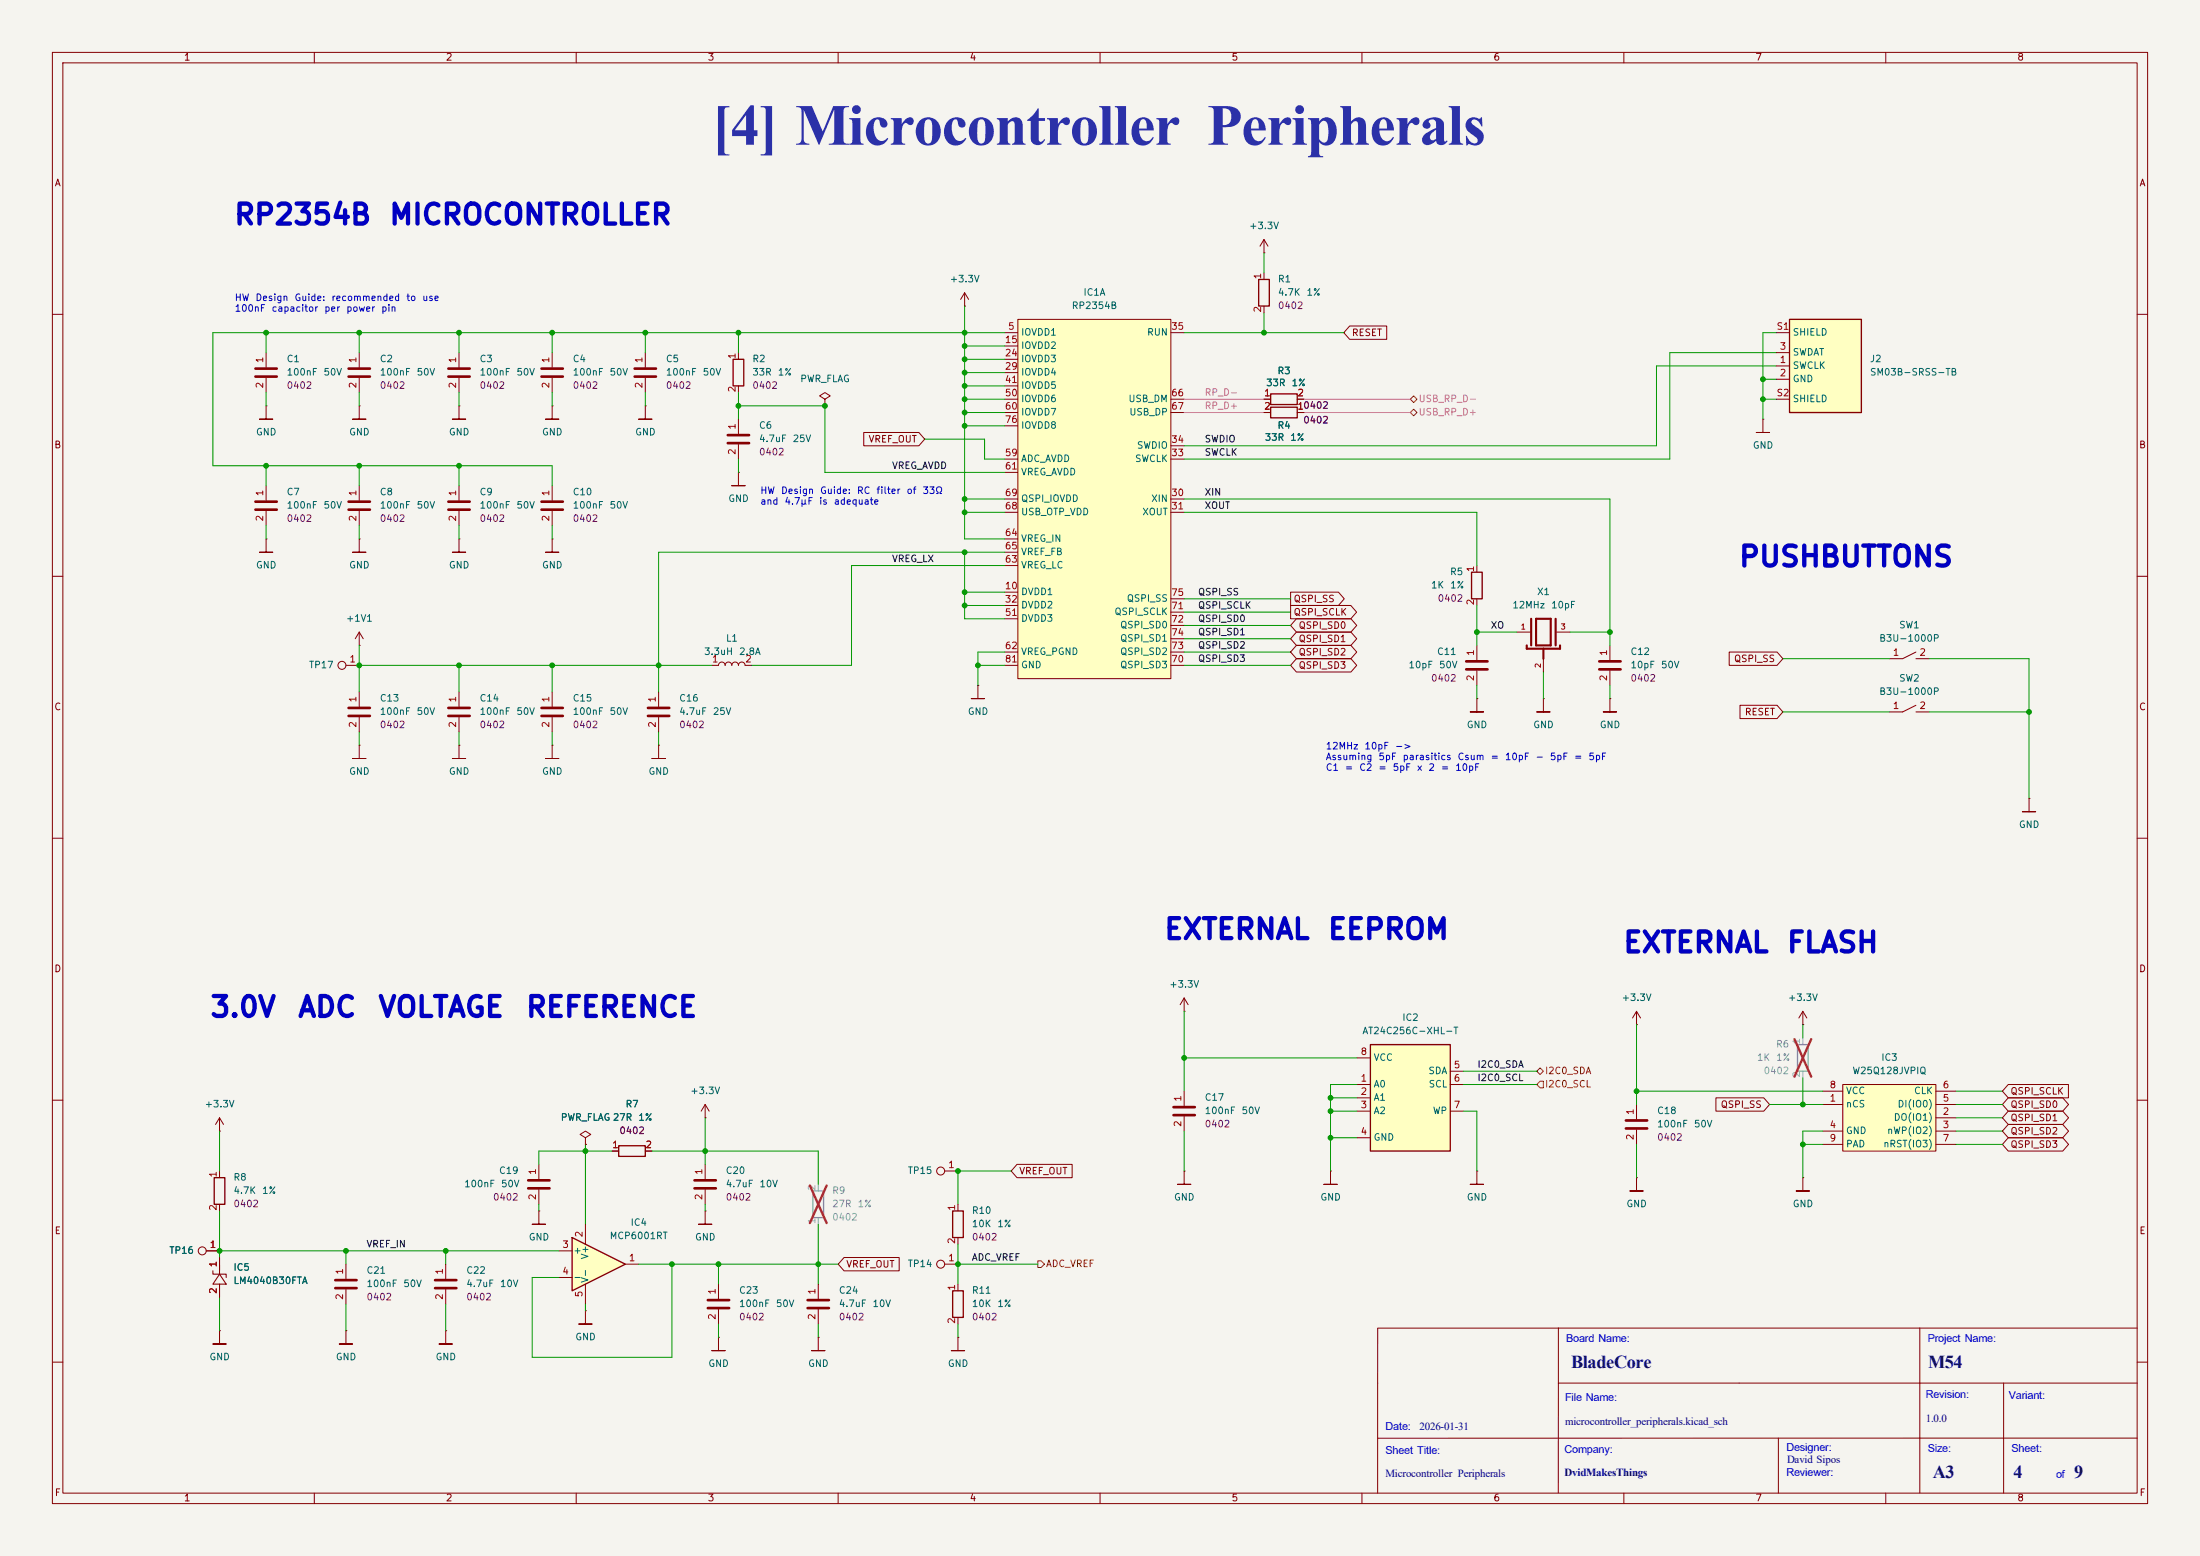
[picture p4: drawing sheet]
<svg xmlns="http://www.w3.org/2000/svg" width="420mm" height="297mm" viewBox="0 0 420 297" stroke-linecap="round" stroke-linejoin="round" font-family="sans-serif">
<path d="M0 0h420v297h-420z" fill="#f5f4ef" stroke="#f5f4ef" stroke-width=".19"/>
<g fill="none" stroke="#840000" stroke-width=".19">
<path d="M10 10h400v277h-400zM12 12h396v273h-396zM60 10v2M110 10v2M160 10v2M210 10v2M260 10v2M310 10v2M360 10v2M184.1 58.4h.1M184.1 55.9l-.7 1.3M184.1 55.9l.8 1.3"/>
<path d="M184.1 55.9v2.5M10 60h2M50.8 77.5v2.5h1.3h-2.6h1.3M50.8 77.5h.1M50.8 67.3v2.8M50.8 72.1v2.8M68.6 77.5v2.5h1.2h-2.5h1.3M68.6 77.5h.1M68.6 67.3v2.8M68.6 72.1v2.8M105.4 67.3v2.8M105.4 72.1v2.8"/>
<path d="M141 67.3v1.3M141 73.7v1.2M157.5 76.2l1-.6-1-.7-1 .7 1 .6v1.3M157.5 77.5h.1M408 60h2M50.8 92.7v2.8M50.8 97.5v2.8M87.6 92.7v2.8M87.6 97.5v2.8M105.4 92.7v2.8M105.4 97.5v2.8M141 90.2v2.5h1.2h-2.5h1.3"/>
<path d="M141 90.2h.1M141 80v2.8M141 84.8v2.8M10 110h2M50.8 102.9v2.5h1.3h-2.6h1.3M50.8 102.9h.1M68.6 102.9v2.5h1.2h-2.5h1.3M68.6 102.9h.1M87.6 102.9v2.5h1.3h-2.5h1.2M87.6 102.9h.1M105.4 102.9v2.5h1.3h-2.6h1.3M105.4 102.9h.1"/>
<path d="M408 110h2M66 127h2.6M68.6 123.2h.1M68.6 120.7l-.8 1.2M68.6 120.7l.7 1.2M68.6 120.7v2.5M135.9 127h1.3a.64 .64 0 0 1 .6-.6 .64 .64 0 0 1 .6 .6 .64 .64 0 0 1 .7-.6 .64 .64 0 0 1 .6 .6 .64 .64 0 0 1 .6-.6 .64 .64 0 0 1 .7 .6 .64 .64 0 0 1 .6-.6 .64 .64 0 0 1 .6 .6h1.3M186.7 130.8v2.6h1.3h-2.6h1.3M186.7 130.8h.1M307.3 133.4v2.5h1.3h-2.5h1.2M307.3 133.4h.1M307.3 123.2v2.8"/>
<path d="M307.3 128v2.8M365.8 134.6l-2.6 1.3h-2.5M365.8 135.9h2.5M10 160h2M408 160h2M10 210h2M408 210h2M39.4 238.8h2.5M102.9 231.1v2.6h1.2h-2.5h1.3M102.9 231.1h.1M102.9 222.2v2.8M102.9 227.1v2.8"/>
<path d="M134.6 222.2v2.8M134.6 227.1v2.8M41.9 241.3v1.9M41.9 254v2.5h1.3h-2.6h1.3M41.9 254h.1M41.9 240v2.6M41.9 245.1v2.5M111.8 250.2v2.5h1.2h-2.5h1.3M111.8 250.2h.1M182.9 245.1v1.3M182.9 251.5v1.2M263 253.5v31.5"/>
<path d="M297.5 253.5v31.5M366.5 253.5v31.5M408 253.5h-144.9M10 260h2M297.5 264h110.5M339.5 274.5v10.5M382.5 264v21M408 260h2M408 274.5h-144.9M60 285v2M110 285v2M160 285v2"/>
<path d="M210 285v2M260 285v2M310 285v2M360 285v2"/>
<circle cx="65.3" cy="127" r=".76"/>
<circle cx="38.6" cy="238.8" r=".76"/>
</g>
<g fill="none" stroke="#840000" stroke-width=".51">
<path d="M48.8 70.4h4M48.8 71.9h4M66.5 70.4h4.1M66.5 71.9h4.1M103.4 70.4h4M103.4 71.9h4M48.8 95.8h4M48.8 97.3h4M85.6 95.8h4.1M85.6 97.3h4.1M103.4 95.8h4M103.4 97.3h4"/>
<path d="M138.9 83.1h4.1M138.9 84.6h4.1M305.3 126.2h4.1M305.3 127.8h4.1M100.8 225.3h4.1M100.8 226.8h4.1M132.6 225.3h4.1M132.6 226.8h4.1"/>
</g>
<path d="M140 68.6h2v5.1h-2zM181.9 246.4h2v5.1h-2z" fill="none" stroke="#840000" stroke-width=".25"/>
<path d="M40.6 242.6v.6h2.6v.6M41.9 243.2l1.3 1.9h-2.6z" fill="none" stroke="#840000" stroke-width=".2"/>
<path d="M109.2 236.2l10.2 5.1-10.2 5.1z" fill="#ffffc2"/>
<path d="M118.1 218.7h5.1v2h-5.1zM40.9 224.8h2v5.1h-2zM109.2 236.2l10.2 5.1-10.2 5.1zM181.9 231.1h2v5.1h-2z" fill="none" stroke="#840000" stroke-width=".25"/>
<g fill="none" stroke="#840000" stroke-width=".19">
<path d="M87.6 77.5v2.5h1.3h-2.5h1.2M87.6 77.5h.1M87.6 67.3v2.8M87.6 72.1v2.8M105.4 77.5v2.5h1.3h-2.6h1.3M105.4 77.5h.1M123.2 77.5v2.5h1.3h-2.6h1.3M123.2 77.5h.1M123.2 67.3v2.8M123.2 72.1v2.8M68.6 92.7v2.8M68.6 97.5v2.8"/>
<path d="M336.5 80v2.6h1.3h-2.5h1.2M336.5 80h.1M68.6 132.1v2.8M68.6 136.9v2.8M87.6 132.1v2.8M87.6 136.9v2.8M105.4 132.1v2.8M105.4 136.9v2.8M125.7 132.1v2.8M125.7 136.9v2.8M365.8 124.5l-2.6 1.2h-2.5M365.8 125.7h2.5"/>
<path d="M68.6 142.2v2.6h1.2h-2.5h1.3M68.6 142.2h.1M87.6 142.2v2.6h1.3h-2.5h1.2M87.6 142.2h.1M105.4 142.2v2.6h1.3h-2.6h1.3M105.4 142.2h.1M125.7 142.2v2.6h1.3h-2.5h1.2M125.7 142.2h.1M312.4 195.6h.1M312.4 193l-.7 1.3M312.4 193l.8 1.3M312.4 193v2.6"/>
<path d="M41.9 215.9h.1M41.9 213.4l-.8 1.2M41.9 213.4l.8 1.2M41.9 213.4v2.5M111.8 217.2l1-.7-1-.6-1.1 .6 1.1 .7v1.2M111.8 218.4h.1M116.8 219.7h1.3M123.2 219.7h1.3M134.6 213.4h.1M134.6 210.8l-.7 1.3M134.6 210.8l.8 1.3M134.6 210.8v2.6"/>
<path d="M312.4 210.8v2.8M312.4 215.6v2.8M41.9 223.5v1.3M41.9 229.9v1.2M106.7 238.8h2.5M111.8 233.7v3.8M134.6 231.1v2.6h1.3h-2.6h1.3M134.6 231.1h.1M180.3 223.5h2.6M182.9 229.9v1.2M182.9 236.2v1.3M281.9 223.5v2.6h1.3h-2.5h1.2"/>
<path d="M281.9 223.5h.1M312.4 224.8v2.5h1.3h-2.6h1.3M312.4 224.8h.1M66 254v2.5h1.3h-2.5h1.2M66 254h.1M66 241.3v2.8M66 246.1v2.8M85.1 254v2.5h1.3h-2.6h1.3M85.1 254h.1M85.1 241.3v2.8M85.1 246.1v2.8M106.7 243.8h2.5"/>
<path d="M111.8 245.1v3.8M119.4 241.3h2.5M137.2 255.3v2.5h1.2h-2.5h1.3M137.2 255.3h.1M137.2 245.1v2.8M137.2 249.9v2.8M156.2 255.3v2.5h1.3h-2.6h1.3M156.2 255.3h.1M156.2 245.1v2.8M156.2 249.9v2.8M180.3 241.3h2.6M182.9 255.3v2.5h1.2h-2.5h1.3"/>
<path d="M182.9 255.3h.1"/>
<circle cx="179.6" cy="223.5" r=".76"/>
<circle cx="179.6" cy="241.3" r=".76"/>
</g>
<g fill="none" stroke="#840000" stroke-width=".51">
<path d="M85.6 70.4h4.1M85.6 71.9h4.1M121.2 70.4h4M121.2 71.9h4M66.5 95.8h4.1M66.5 97.3h4.1M66.5 135.1h4.1M66.5 136.7h4.1M85.6 135.1h4.1M85.6 136.7h4.1M103.4 135.1h4M103.4 136.7h4"/>
<path d="M123.7 135.1h4.1M123.7 136.7h4.1M310.4 213.9h4.1M310.4 215.4h4.1M64 244.3h4.1M64 245.9h4.1M83.1 244.3h4M83.1 245.9h4M135.1 248.2h4.1M135.1 249.7h4.1M154.2 248.2h4M154.2 249.7h4"/>
</g>
<path d="M155.2 227.3h2v5.1h-2z" fill="none" stroke="#9c9b98" stroke-width=".25"/>
<path d="M156.2 226.1v1.2M156.2 232.4v1.3" fill="none" stroke="#9c9b98" stroke-width=".19"/>
<path d="M154.6 226.3l3.2 7.2M157.8 226.3l-3.2 7.2" fill="none" stroke="#e12e31" stroke-width=".46"/>
<path d="M261.6 199.4h15.3v20.3h-15.3z" fill="#ffffc2"/>
<path d="M261.6 199.4h15.3v20.3h-15.3z" fill="none" stroke="#840000" stroke-width=".25"/>
<g fill="none" stroke="#840000" stroke-width=".19">
<path d="M226.1 193h.1M226.1 190.5l-.8 1.3M226.1 190.5l.7 1.3M226.1 190.5v2.5M226.1 208.3v2.8M226.1 213.1v2.8M259.1 207h2.5M259.1 209.6h2.5M259.1 212.1h2.5M259.1 217.2h2.5M259.1 201.9h2.5M276.9 207h2.5"/>
<path d="M276.9 212.1h2.5M276.9 204.5h2.5M226.1 223.5v2.6h1.2h-2.5h1.3M226.1 223.5h.1M254 223.5v2.6h1.3h-2.6h1.3M254 223.5h.1"/>
</g>
<path d="M224 211.3h4.1M224 212.9h4.1" fill="none" stroke="#840000" stroke-width=".51"/>
<path d="M341.6 61h13.7v17.7h-13.7z" fill="#ffffc2"/>
<path d="M341.6 61h13.7v17.7h-13.7z" fill="none" stroke="#840000" stroke-width=".25"/>
<path d="M339.1 69.9h2.5M339.1 72.4h2.5M339.1 67.3h2.5M339.1 63.5h2.5M339.1 76.2h2.5" fill="none" stroke="#840000" stroke-width=".19"/>
<path d="M194.3 61h29.2v68.5h-29.2z" fill="#ffffc3"/>
<g fill="none" stroke="#840000" stroke-width=".19">
<path d="M241.3 48.3h.1M241.3 45.7v2.6M241.3 52.1v1.2M241.3 58.4v1.3M241.3 45.7l-.8 1.3M241.3 45.7l.8 1.3M191.8 63.5h2.5M191.8 66h2.5M191.8 68.6h2.5M191.8 71.1h2.5M191.8 73.7h2.5M191.8 76.2h2.5"/>
<path d="M191.8 78.7h2.5M194.3 61h29.2v68.5h-29.2zM223.5 63.5h2.6M223.5 76.2h2.6M223.5 78.7h2.6M241.3 76.2h1.3M241.3 78.7h1.3M247.6 76.2h1.3M247.6 78.7h1.3M191.8 95.3h2.5M191.8 97.8h2.5M191.8 87.6h2.5"/>
<path d="M191.8 90.2h2.5M191.8 81.3h2.5M223.5 95.3h2.6M223.5 97.8h2.6M223.5 87.6h2.6M223.5 85.1h2.6M191.8 113h2.5M191.8 115.6h2.5M191.8 118.1h2.5M191.8 108h2.5M191.8 102.9h2.5M191.8 105.4h2.5"/>
<path d="M223.5 116.8h2.6M223.5 119.4h2.6M223.5 114.3h2.6M281.9 108v1.2M281.9 114.3v1.3M191.8 124.5h2.5M191.8 127h2.5M223.5 124.5h2.6M223.5 127h2.6M223.5 121.9h2.6M281.9 133.4v2.5h1.3h-2.5h1.2M281.9 133.4h.1"/>
<path d="M281.9 123.2v2.8M281.9 128v2.8M289.6 120.7h2.5M294.6 133.4v2.5h1.3h-2.5h1.2M294.6 133.4h.1M294.6 125.7v2.6M297.2 120.7h2.5M387.3 152.4v2.5h1.3h-2.5h1.2M387.3 152.4h.1"/>
</g>
<path d="M240.3 53.3h2v5.1h-2zM242.6 77.7h5v2.1h-5zM242.6 75.2h5v2h-5zM280.9 109.2h2.1v5.1h-2.1z" fill="none" stroke="#840000" stroke-width=".25"/>
<path d="M279.9 126.2h4.1M279.9 127.8h4.1" fill="none" stroke="#840000" stroke-width=".51"/>
<path d="M292.3 118.1v5.1M293.2 118.1h2.8v5.1h-2.8zM297 118.1v5.1M291.5 123.2v.6h6.3v-.6M294.6 123.8v1.9" fill="none" stroke="#840000" stroke-width=".41"/>
<path d="M343.2 199.4h2v5.1h-2z" fill="none" stroke="#9c9b98" stroke-width=".25"/>
<path d="M344.2 198.1v1.3M344.2 204.5v1.2" fill="none" stroke="#9c9b98" stroke-width=".19"/>
<path d="M342.6 198.3l3.2 7.2M345.8 198.3l-3.2 7.2" fill="none" stroke="#e12e31" stroke-width=".46"/>
<path d="M351.8 207h17.8v12.7h-17.8z" fill="#ffffc3"/>
<g fill="none" stroke="#840000" stroke-width=".19">
<path d="M241.3 78.7h1.3M241.3 76.2h1.3M247.6 78.7h1.3M247.6 76.2h1.3M257.7 62.2h7v2.6h-7l-1.2-1.3zM164.9 82.5h10.5l1.1 1.3-1.1 1.3h-10.5zM246.4 115.6h11.5l1.1 1.2-1.1 1.3h-11.5zM246.4 113h9.1l1.1 1.3-1.1 1.3h-9.1zM247.5 118.1h10.4l1.1 1.3-1.1 1.3h-10.4l-1.1-1.3zM247.5 125.7h10.4l1.1 1.3-1.1 1.3h-10.4l-1.1-1.3zM247.5 123.2h10.4l1.1 1.3-1.1 1.2h-10.4l-1.1-1.2zM247.5 120.6h10.4l1.1 1.3-1.1 1.3h-10.4l-1.1-1.3z"/>
<path d="M330.1 124.5h9.1l1.2 1.2-1.2 1.3h-9.1zM332.2 134.6h7l1.2 1.3-1.2 1.3h-7zM344.2 195.6h.1M344.2 193l-.8 1.3M344.2 193l.7 1.3M344.2 193v2.6M111.8 218.4h.1M116.8 219.7h1.3M123.2 219.7h1.3M327.6 209.5h9.1l1.1 1.3-1.1 1.3h-9.1zM348 210.8h3.8M348 215.9h3.8"/>
<path d="M348 208.3h3.8M348 218.4h3.8M351.8 207h17.8v12.7h-17.8zM369.6 210.8h3.8M369.6 213.4h3.8M369.6 215.9h3.8M369.6 208.3h3.8M369.6 218.4h3.8M383.4 209.5h10.4l1.1 1.3-1.1 1.3h-10.4l-1.1-1.3zM383.4 212.1h10.4l1.1 1.3-1.1 1.2h-10.4l-1.1-1.2zM383.4 207h11.5v2.6h-11.5l-1.1-1.3zM383.4 217.2h10.4l1.1 1.2-1.1 1.3h-10.4l-1.1-1.3z"/>
<path d="M383.4 214.6h10.4l1.1 1.3-1.1 1.3h-10.4l-1.1-1.3zM39.4 238.8h2.5M194.2 222.2h10.5v2.6h-10.5l-1.2-1.3zM344.2 224.8v2.5h1.2h-2.5h1.3M344.2 224.8h.1M41.9 240v2.6M41.9 245.1v2.5M161.1 240h10.6v2.6h-10.6l-1.1-1.3z"/>
</g>
<path d="M269.2 76.2l.7-.6 .6 .6-.6 .6zM269.2 78.7l.7-.6 .6 .6-.6 .7zM293.4 204.5l.6-.7 .6 .7-.6 .6zM294 206.4h.6v1.2h-.6l-.6-.6zM198.1 240.7h.7l.6 .6-.6 .6h-.7z" fill="none" stroke="#725600" stroke-width=".19"/>
<g fill="none" stroke="#009600" stroke-width=".19">
<path d="M184.1 58.4v44.5h7.7M241.3 48.3v3.8M241.3 59.7v3.8M50.8 63.5v3.8M50.8 74.9v2.6M68.6 63.5v3.8M68.6 74.9v2.6M87.6 63.5v3.8M87.6 74.9v2.6M105.4 63.5v3.8M105.4 74.9v2.6M123.2 63.5v3.8"/>
<path d="M123.2 74.9v2.6M141 77.5h16.5v12.7h34.3M141 63.5v3.8M141 74.9v5.1M184.1 66h7.7M184.1 76.2h7.7M184.1 78.7h7.7M184.1 68.6h7.7M184.1 71.1h7.7M184.1 73.7h7.7M191.8 63.5h-151.2v25.4h64.8v3.8M226.1 63.5h30.4"/>
<path d="M336.5 76.2h2.6M336.5 72.4h2.6M339.1 63.5h-2.6v16.5M339.1 69.9h-22.9v15.2h-90.1M339.1 67.3h-20.3v20.3h-92.7M50.8 88.9v3.8M68.6 88.9v3.8M87.6 88.9v3.8M141 87.6v2.6M176.5 83.8h11.5v3.8h3.8M184.1 97.8h7.7M184.1 95.3h7.7"/>
<path d="M184.1 81.3h7.7M226.1 97.8h55.8v10.2M226.1 95.3h81.2v27.9M50.8 100.3v2.6M68.6 100.3v2.6M87.6 100.3v2.6M105.4 100.3v2.6M184.1 105.4v12.7h7.7M184.1 115.6h7.7M184.1 113h7.7M191.8 105.4h-66.1v26.7M191.8 108h-29.2v19h-19.1"/>
<path d="M226.1 119.4h20.3M226.1 116.8h20.3M226.1 114.3h20.3M281.9 115.6v7.6M68.6 123.2v8.9M68.6 139.7v2.5M68.6 127h67.3M87.6 127v5.1M87.6 139.7v2.5M105.4 127v5.1M105.4 139.7v2.5M125.7 139.7v2.5"/>
<path d="M186.7 127h5.1M191.8 124.5h-5.1v6.3M226.1 127h20.3M226.1 124.5h20.3M226.1 121.9h20.3M281.9 130.8v2.6M281.9 120.7h7.7M294.6 128.3v5.1M299.7 120.7h7.6M307.3 130.8v2.6M340.4 125.7h20.3M340.4 135.9h20.3"/>
<path d="M368.3 125.7h19v26.7M368.3 135.9h19M226.1 193v15.3M312.4 195.6v15.2M344.2 195.6v2.5M41.9 215.9v7.6M111.8 218.4v15.3M116.8 219.7h-13.9v2.5M124.5 219.7h31.7v6.4M134.6 213.4v8.8M226.1 215.9v7.6M226.1 201.9h33"/>
<path d="M254 212.1h5.1M254 209.6h5.1M254 217.2h5.1M259.1 207h-5.1v16.5M279.4 212.1h2.5v11.4M279.4 207h14M279.4 204.5h14M312.4 218.4v6.4M312.4 208.3h35.6M337.8 210.8h10.2M344.2 205.7v5.1M344.2 218.4h3.8"/>
<path d="M348 215.9h-3.8v8.9M373.4 208.3h8.9M373.4 210.8h8.9M373.4 215.9h8.9M373.4 213.4h8.9M373.4 218.4h8.9M41.9 238.8h64.8M41.9 231.1v8.9M66 238.8v2.5M85.1 238.8v2.5M102.9 229.9v1.2M134.6 229.9v1.2"/>
<path d="M156.2 233.7v11.4M182.9 237.5v7.6M193 223.5h-10.1v6.4M41.9 247.6v6.4M66 248.9v5.1M85.1 248.9v5.1M111.8 248.9v1.3M121.9 241.3h38.1M128.3 241.3v17.8h-26.7v-15.3h5.1M137.2 241.3v3.8M137.2 252.7v2.6M156.2 252.7v2.6"/>
<path d="M182.9 241.3h15.2M182.9 252.7v2.6"/>
</g>
<path d="M226.1 78.7h15.2M226.1 76.2h15.2M248.9 78.7h20.3M248.9 76.2h20.3" fill="none" stroke="#c541cd" stroke-width=".19"/>
<g fill="#009600" stroke="#009600" stroke-width=".19">
<circle cx="184.1" cy="105.4" r=".46"/>
<circle cx="156.2" cy="241.3" r=".46"/>
<circle cx="137.2" cy="241.3" r=".46"/>
<circle cx="182.9" cy="223.5" r=".46"/>
<circle cx="182.9" cy="241.3" r=".46"/>
<circle cx="50.8" cy="63.5" r=".46"/>
<circle cx="87.6" cy="63.5" r=".46"/>
<circle cx="123.2" cy="63.5" r=".46"/>
<circle cx="105.4" cy="63.5" r=".46"/>
<circle cx="87.6" cy="88.9" r=".46"/>
<circle cx="68.6" cy="63.5" r=".46"/>
<circle cx="68.6" cy="88.9" r=".46"/>
<circle cx="50.8" cy="88.9" r=".46"/>
<circle cx="87.6" cy="127" r=".46"/>
<circle cx="68.6" cy="127" r=".46"/>
<circle cx="125.7" cy="127" r=".46"/>
<circle cx="105.4" cy="127" r=".46"/>
<circle cx="157.5" cy="77.5" r=".46"/>
<circle cx="141" cy="77.5" r=".46"/>
<circle cx="184.1" cy="68.6" r=".46"/>
<circle cx="184.1" cy="66" r=".46"/>
<circle cx="184.1" cy="95.3" r=".46"/>
<circle cx="184.1" cy="97.8" r=".46"/>
<circle cx="184.1" cy="81.3" r=".46"/>
<circle cx="184.1" cy="113" r=".46"/>
<circle cx="184.1" cy="78.7" r=".46"/>
<circle cx="184.1" cy="71.1" r=".46"/>
<circle cx="184.1" cy="76.2" r=".46"/>
<circle cx="184.1" cy="73.7" r=".46"/>
<circle cx="141" cy="63.5" r=".46"/>
<circle cx="184.1" cy="63.5" r=".46"/>
<circle cx="85.1" cy="238.8" r=".46"/>
<circle cx="66" cy="238.8" r=".46"/>
<circle cx="111.8" cy="219.7" r=".46"/>
<circle cx="41.9" cy="238.8" r=".46"/>
<circle cx="128.3" cy="241.3" r=".46"/>
<circle cx="134.6" cy="219.7" r=".46"/>
<circle cx="281.9" cy="120.7" r=".46"/>
<circle cx="336.5" cy="72.4" r=".46"/>
<circle cx="336.5" cy="76.2" r=".46"/>
<circle cx="186.7" cy="127" r=".46"/>
<circle cx="184.1" cy="115.6" r=".46"/>
<circle cx="226.1" cy="201.9" r=".46"/>
<circle cx="254" cy="217.2" r=".46"/>
<circle cx="254" cy="212.1" r=".46"/>
<circle cx="254" cy="209.6" r=".46"/>
<circle cx="312.4" cy="208.3" r=".46"/>
<circle cx="387.3" cy="135.9" r=".46"/>
<circle cx="307.3" cy="120.7" r=".46"/>
<circle cx="344.2" cy="218.4" r=".46"/>
<circle cx="344.2" cy="210.8" r=".46"/>
<circle cx="241.3" cy="63.5" r=".46"/>
</g>
<text font-size="11.1" fill="#2b31a8" x="135.9" y="27.6">[4] Microcontroller Peripherals</text>
<g font-size="3.8" fill="#0000c2">
<text x="44.4" y="43.8">RP2354B</text>
<text x="74.1" y="43.8">MICROCONTROLLER</text>
<text x="331.7" y="109.1">PUSHBUTTONS</text>
<text x="222" y="180.2">EXTERNAL</text>
<text x="253.2" y="180.2">EEPROM</text>
<text x="309.6" y="182.8">EXTERNAL</text>
<text x="340.9" y="182.8">FLASH</text>
<text x="39.9" y="195.1">3.0V</text>
<text x="56.6" y="195.1">ADC</text>
<text x="72" y="195.1">VOLTAGE</text>
<text x="100.1" y="195.1">REFERENCE</text>
</g>
<g font-size="3.5" fill="#00007f">
<text x="299.9" y="261.1">BladeCore</text>
<text x="368.1" y="261.1">M54</text>
<text x="369" y="282.1">A3</text>
<text x="384.4" y="282.1">4</text>
<text x="396" y="282.1">9</text>
</g>
<g font-size="2.1" fill="#00f">
<text x="299" y="256.2">Board Name:</text>
<text x="368" y="256.2">Project Name:</text>
<text x="298.8" y="267.4">File Name:</text>
<text x="367.6" y="266.9">Revision:</text>
<text x="383.5" y="267">Variant:</text>
<text x="264.5" y="272.9">Date:</text>
<text x="264.5" y="277.5">Sheet Title:</text>
<text x="298.7" y="277.3">Company:</text>
<text x="341.1" y="281.7">Reviewer:</text>
<text x="341.1" y="277">Designer:</text>
<text x="368" y="277.2">Size:</text>
<text x="384" y="277.2">Sheet:</text>
<text x="392.5" y="282.2">of</text>
</g>
<g font-size="2.1" fill="#00007f">
<text x="271" y="272.9">2026-01-31</text>
<text x="298.8" y="271.9">microcontroller_peripherals.kicad_sch</text>
<text x="367.6" y="271.4">1.0.0</text>
<text x="264.5" y="282">Microcontroller Peripherals</text>
<text x="298.7" y="281.8">DvidMakesThings</text>
<text x="341.2" y="279.2">David Sipos</text>
</g>
<g font-size="1.3" fill="#840000">
<text x="35" y="11.9">1</text>
<text x="85" y="11.9">2</text>
<text x="135" y="11.9">3</text>
<text x="185" y="11.9">4</text>
<text x="235" y="11.9">5</text>
<text x="285" y="11.9">6</text>
<text x="335" y="11.9">7</text>
<text x="385" y="11.9">8</text>
<text x="10.3" y="35.9">A</text>
<text x="408.3" y="35.9">A</text>
<text x="258" y="64.5">RESET</text>
<text x="10.3" y="85.9">B</text>
<text x="165.7" y="84.8">VREF_OUT</text>
<text x="408.2" y="85.9">B</text>
<text x="246.9" y="117.8">QSPI_SCLK</text>
<text x="246.9" y="115.3">QSPI_SS</text>
<text x="247.8" y="125.4">QSPI_SD2</text>
<text x="247.8" y="122.9">QSPI_SD1</text>
<text x="247.8" y="120.3">QSPI_SD0</text>
<text x="247.8" y="128">QSPI_SD3</text>
<text x="330.9" y="126.7">QSPI_SS</text>
<text x="10.3" y="135.9">C</text>
<text x="333" y="136.8">RESET</text>
<text x="408.2" y="135.9">C</text>
<text x="10.3" y="185.9">D</text>
<text x="408.2" y="185.9">D</text>
<text x="383.7" y="209.2">QSPI_SCLK</text>
<text x="328.4" y="211.8">QSPI_SS</text>
<text x="383.7" y="211.8">QSPI_SD0</text>
<text x="383.7" y="214.3">QSPI_SD1</text>
<text x="383.7" y="219.4">QSPI_SD3</text>
<text x="383.7" y="216.9">QSPI_SD2</text>
<text x="194.5" y="224.5">VREF_OUT</text>
<text x="10.3" y="235.9">E</text>
<text x="408.3" y="235.9">E</text>
<text x="161.4" y="242.3">VREF_OUT</text>
<text x="10.3" y="285.9">F</text>
<text x="35" y="286.9">1</text>
<text x="85" y="286.9">2</text>
<text x="135" y="286.9">3</text>
<text x="185" y="286.9">4</text>
<text x="235" y="286.9">5</text>
<text x="285" y="286.9">6</text>
<text x="335" y="286.9">7</text>
<text x="385" y="286.9">8</text>
<text x="408.3" y="285.9">F</text>
</g>
<g font-size="1.3" fill="#006464">
<text x="238.4" y="44">+3.3V</text>
<text x="181.2" y="54.2">+3.3V</text>
<text x="204.5" y="59.3">RP2354B</text>
<text x="206.7" y="56.7">IC1A</text>
<text x="243.8" y="54.2">R1</text>
<text x="243.8" y="56.7">4.7K</text>
<text x="249.3" y="56.7">1%</text>
<text x="194.8" y="64.4">IOVDD1</text>
<text x="218.9" y="64.4">RUN</text>
<text x="342.1" y="64.4">SHIELD</text>
<text x="54.6" y="69.4">C1</text>
<text x="54.6" y="72">100nF</text>
<text x="61.7" y="72">50V</text>
<text x="72.4" y="69.4">C2</text>
<text x="72.4" y="72">100nF</text>
<text x="79.4" y="72">50V</text>
<text x="91.4" y="69.4">C3</text>
<text x="91.4" y="72">100nF</text>
<text x="98.5" y="72">50V</text>
<text x="109.2" y="69.4">C4</text>
<text x="109.2" y="72">100nF</text>
<text x="116.3" y="72">50V</text>
<text x="127" y="69.4">C5</text>
<text x="127" y="72">100nF</text>
<text x="134" y="72">50V</text>
<text x="143.5" y="69.4">R2</text>
<text x="143.5" y="72">33R</text>
<text x="148.4" y="72">1%</text>
<text x="194.8" y="66.9">IOVDD2</text>
<text x="194.8" y="69.4">IOVDD3</text>
<text x="194.8" y="72">IOVDD4</text>
<text x="243.8" y="71.7">R3</text>
<text x="342.1" y="70.7">SWCLK</text>
<text x="342.1" y="68.2">SWDAT</text>
<text x="356.9" y="69.4">J2</text>
<text x="356.9" y="72">SM03B-SRSS-TB</text>
<text x="152.7" y="73.3">PWR_FLAG</text>
<text x="194.8" y="74.5">IOVDD5</text>
<text x="194.8" y="77.1">IOVDD6</text>
<text x="215.3" y="77.1">USB_DM</text>
<text x="241.6" y="74">33R</text>
<text x="246.5" y="74">1%</text>
<text x="342.1" y="73.3">GND</text>
<text x="342.1" y="77.1">SHIELD</text>
<text x="48.8" y="83.4">GND</text>
<text x="66.5" y="83.4">GND</text>
<text x="85.6" y="83.4">GND</text>
<text x="103.4" y="83.4">GND</text>
<text x="121.2" y="83.4">GND</text>
<text x="144.8" y="82.1">C6</text>
<text x="194.8" y="79.6">IOVDD7</text>
<text x="194.8" y="82.1">IOVDD8</text>
<text x="215.5" y="79.6">USB_DP</text>
<text x="243.8" y="82.1">R4</text>
<text x="144.8" y="84.7">4.7uF</text>
<text x="151.2" y="84.7">25V</text>
<text x="194.8" y="88.5">ADC_AVDD</text>
<text x="216.6" y="88.5">SWCLK</text>
<text x="216.9" y="86">SWDIO</text>
<text x="241.3" y="84.4">33R</text>
<text x="246.2" y="84.4">1%</text>
<text x="334.5" y="86">GND</text>
<text x="54.6" y="94.8">C7</text>
<text x="72.4" y="94.8">C8</text>
<text x="91.4" y="94.8">C9</text>
<text x="109.2" y="94.8">C10</text>
<text x="194.8" y="91">VREG_AVDD</text>
<text x="54.6" y="97.4">100nF</text>
<text x="61.7" y="97.4">50V</text>
<text x="72.4" y="97.4">100nF</text>
<text x="79.4" y="97.4">50V</text>
<text x="91.4" y="97.4">100nF</text>
<text x="98.5" y="97.4">50V</text>
<text x="109.2" y="97.4">100nF</text>
<text x="116.3" y="97.4">50V</text>
<text x="138.9" y="96.1">GND</text>
<text x="194.8" y="98.7">USB_OTP_VDD</text>
<text x="194.8" y="96.1">QSPI_IOVDD</text>
<text x="218" y="98.7">XOUT</text>
<text x="219.7" y="96.1">XIN</text>
<text x="194.8" y="103.7">VREG_IN</text>
<text x="194.8" y="106.3">VREF_FB</text>
<text x="48.8" y="108.8">GND</text>
<text x="66.5" y="108.8">GND</text>
<text x="85.6" y="108.8">GND</text>
<text x="103.4" y="108.8">GND</text>
<text x="194.8" y="113.9">DVDD1</text>
<text x="194.8" y="108.8">VREG_LC</text>
<text x="273.1" y="112.6">1K</text>
<text x="276.7" y="110.1">R5</text>
<text x="276.7" y="112.6">1%</text>
<text x="293.3" y="113.9">X1</text>
<text x="65.9" y="119">+1V1</text>
<text x="194.8" y="116.4">DVDD2</text>
<text x="194.8" y="119">DVDD3</text>
<text x="212.6" y="117.7">QSPI_SCLK</text>
<text x="215" y="115.2">QSPI_SS</text>
<text x="288.6" y="116.4">12MHz</text>
<text x="296" y="116.4">10pF</text>
<text x="134.3" y="125.3">3.3uH</text>
<text x="138.5" y="122.8">L1</text>
<text x="141" y="125.3">2.8A</text>
<text x="194.8" y="125.3">VREG_PGND</text>
<text x="213.7" y="120.2">QSPI_SD0</text>
<text x="213.7" y="125.3">QSPI_SD2</text>
<text x="213.7" y="122.8">QSPI_SD1</text>
<text x="274.2" y="125.3">C11</text>
<text x="311.2" y="125.3">C12</text>
<text x="358.6" y="122.8">B3U-1000P</text>
<text x="362.5" y="120.2">SW1</text>
<text x="58.9" y="127.9">TP17</text>
<text x="194.8" y="127.9">GND</text>
<text x="213.7" y="127.9">QSPI_SD3</text>
<text x="268.8" y="127.9">10pF</text>
<text x="274.6" y="127.9">50V</text>
<text x="311.2" y="127.9">10pF</text>
<text x="317" y="127.9">50V</text>
<text x="362.5" y="130.4">SW2</text>
<text x="72.4" y="136.8">100nF</text>
<text x="72.4" y="134.2">C13</text>
<text x="79.4" y="136.8">50V</text>
<text x="91.4" y="136.8">100nF</text>
<text x="91.4" y="134.2">C14</text>
<text x="98.5" y="136.8">50V</text>
<text x="109.2" y="136.8">100nF</text>
<text x="109.2" y="134.2">C15</text>
<text x="116.3" y="136.8">50V</text>
<text x="129.5" y="134.2">C16</text>
<text x="129.5" y="136.8">4.7uF</text>
<text x="136" y="136.8">25V</text>
<text x="184.7" y="136.8">GND</text>
<text x="358.6" y="132.9">B3U-1000P</text>
<text x="279.9" y="139.3">GND</text>
<text x="292.6" y="139.3">GND</text>
<text x="305.3" y="139.3">GND</text>
<text x="66.5" y="148.2">GND</text>
<text x="85.6" y="148.2">GND</text>
<text x="103.4" y="148.2">GND</text>
<text x="123.7" y="148.2">GND</text>
<text x="385.3" y="158.3">GND</text>
<text x="223.1" y="188.8">+3.3V</text>
<text x="309.5" y="191.4">+3.3V</text>
<text x="341.2" y="191.4">+3.3V</text>
<text x="260" y="197.7">AT24C256C-XHL-T</text>
<text x="267.6" y="195.2">IC2</text>
<text x="262.1" y="202.8">VCC</text>
<text x="359" y="202.8">IC3</text>
<text x="131.7" y="209.1">+3.3V</text>
<text x="262.1" y="207.9">A0</text>
<text x="272.6" y="205.3">SDA</text>
<text x="272.6" y="207.9">SCL</text>
<text x="352.3" y="209.1">VCC</text>
<text x="353.5" y="205.3">W25Q128JVPIQ</text>
<text x="365.3" y="209.1">CLK</text>
<text x="39" y="211.7">+3.3V</text>
<text x="106.9" y="214.2">PWR_FLAG 27R</text>
<text x="119.3" y="211.7">R7</text>
<text x="121.7" y="214.2">1%</text>
<text x="229.9" y="213">100nF</text>
<text x="229.9" y="210.4">C17</text>
<text x="236.9" y="213">50V</text>
<text x="262.1" y="210.4">A1</text>
<text x="262.1" y="213">A2</text>
<text x="273.4" y="213">WP</text>
<text x="316.2" y="215.5">100nF</text>
<text x="316.2" y="213">C18</text>
<text x="323.3" y="215.5">50V</text>
<text x="352.3" y="211.7">nCS</text>
<text x="361.4" y="214.2">DO(IO1)</text>
<text x="362.1" y="211.7">DI(IO0)</text>
<text x="262.1" y="218">GND</text>
<text x="352.3" y="216.8">GND</text>
<text x="352.3" y="219.3">PAD</text>
<text x="359.4" y="219.3">nRST(IO3)</text>
<text x="360.2" y="216.8">nWP(IO2)</text>
<text x="44.5" y="225.7">R8</text>
<text x="88.5" y="226.9">100nF</text>
<text x="95.2" y="224.4">C19</text>
<text x="95.5" y="226.9">50V</text>
<text x="138.4" y="224.4">C20</text>
<text x="138.4" y="226.9">4.7uF</text>
<text x="144.9" y="226.9">10V</text>
<text x="173.2" y="224.4">TP15</text>
<text x="44.5" y="228.2">4.7K</text>
<text x="49.9" y="228.2">1%</text>
<text x="185.4" y="232">R10</text>
<text x="224" y="229.5">GND</text>
<text x="252" y="229.5">GND</text>
<text x="279.9" y="229.5">GND</text>
<text x="310.4" y="230.7">GND</text>
<text x="342.1" y="230.7">GND</text>
<text x="32.2" y="239.6">TP16</text>
<text x="100.8" y="237.1">GND</text>
<text x="109.3" y="239.6">+</text>
<text x="116.3" y="236.8">MCP6001RT</text>
<text x="120.3" y="234.3">IC4</text>
<text x="132.6" y="237.1">GND</text>
<text x="185.4" y="234.5">10K</text>
<text x="190.3" y="234.5">1%</text>
<text x="44.5" y="242.8">IC5</text>
<text x="44.5" y="245.4">LM4040B30FTA</text>
<text x="69.9" y="246">100nF</text>
<text x="69.9" y="243.4">C21</text>
<text x="76.9" y="246">50V</text>
<text x="88.9" y="243.4">C22</text>
<text x="88.9" y="246">4.7uF</text>
<text x="95.3" y="246">10V</text>
<text x="109.3" y="244.7">-</text>
<text x="112.6" y="245" transform="rotate(-90 112.6 245)">V-</text>
<text x="112.6" y="240.5" transform="rotate(-90 112.6 240.5)">V+</text>
<text x="173.2" y="242.2">TP14</text>
<text x="141" y="249.8">100nF</text>
<text x="141" y="247.2">C23</text>
<text x="148" y="249.8">50V</text>
<text x="160" y="247.2">C24</text>
<text x="160" y="249.8">4.7uF</text>
<text x="166.5" y="249.8">10V</text>
<text x="185.4" y="249.8">10K</text>
<text x="185.4" y="247.2">R11</text>
<text x="190.3" y="249.8">1%</text>
<text x="109.7" y="256.1">GND</text>
<text x="39.9" y="259.9">GND</text>
<text x="64" y="259.9">GND</text>
<text x="83.1" y="259.9">GND</text>
<text x="135.1" y="261.2">GND</text>
<text x="154.2" y="261.2">GND</text>
<text x="180.8" y="261.2">GND</text>
</g>
<g font-size="1.3" fill="#a90000">
<text x="241" y="53.4" transform="rotate(-90 241 53.4)">1</text>
<text x="241" y="59.8" transform="rotate(-90 241 59.8)">2</text>
<text x="191.7" y="65.8">15</text>
<text x="192.3" y="63.2">5</text>
<text x="223.5" y="63.2">35</text>
<text x="339" y="63.2">S1</text>
<text x="50.5" y="69.4" transform="rotate(-90 50.5 69.4)">1</text>
<text x="68.3" y="69.4" transform="rotate(-90 68.3 69.4)">1</text>
<text x="87.4" y="69.4" transform="rotate(-90 87.4 69.4)">1</text>
<text x="105.2" y="69.4" transform="rotate(-90 105.2 69.4)">1</text>
<text x="122.9" y="69.4" transform="rotate(-90 122.9 69.4)">1</text>
<text x="140.7" y="68.7" transform="rotate(-90 140.7 68.7)">1</text>
<text x="191.7" y="68.3">24</text>
<text x="191.7" y="70.9">29</text>
<text x="339.7" y="69.6">1</text>
<text x="339.7" y="67.1">3</text>
<text x="50.5" y="74.2" transform="rotate(-90 50.5 74.2)">2</text>
<text x="68.3" y="74.2" transform="rotate(-90 68.3 74.2)">2</text>
<text x="87.4" y="74.2" transform="rotate(-90 87.4 74.2)">2</text>
<text x="105.2" y="74.2" transform="rotate(-90 105.2 74.2)">2</text>
<text x="122.9" y="74.2" transform="rotate(-90 122.9 74.2)">2</text>
<text x="140.7" y="75" transform="rotate(-90 140.7 75)">2</text>
<text x="191.7" y="73.4">41</text>
<text x="191.7" y="75.9">50</text>
<text x="223.5" y="75.9">66</text>
<text x="241.2" y="75.9">1</text>
<text x="247.6" y="75.9">2</text>
<text x="339" y="75.9">S2</text>
<text x="339.7" y="72.1">2</text>
<text x="140.7" y="82.1" transform="rotate(-90 140.7 82.1)">1</text>
<text x="191.7" y="78.5">60</text>
<text x="191.7" y="81">76</text>
<text x="223.5" y="78.5">67</text>
<text x="241.2" y="78.5">2</text>
<text x="247.6" y="78.5">10402</text>
<text x="140.7" y="86.9" transform="rotate(-90 140.7 86.9)">2</text>
<text x="191.7" y="87.4">59</text>
<text x="191.7" y="89.9">61</text>
<text x="223.5" y="87.4">33</text>
<text x="223.5" y="84.8">34</text>
<text x="50.5" y="94.8" transform="rotate(-90 50.5 94.8)">1</text>
<text x="68.3" y="94.8" transform="rotate(-90 68.3 94.8)">1</text>
<text x="87.4" y="94.8" transform="rotate(-90 87.4 94.8)">1</text>
<text x="105.2" y="94.8" transform="rotate(-90 105.2 94.8)">1</text>
<text x="191.7" y="95">69</text>
<text x="223.5" y="95">30</text>
<text x="50.5" y="99.6" transform="rotate(-90 50.5 99.6)">2</text>
<text x="68.3" y="99.6" transform="rotate(-90 68.3 99.6)">2</text>
<text x="87.4" y="99.6" transform="rotate(-90 87.4 99.6)">2</text>
<text x="105.2" y="99.6" transform="rotate(-90 105.2 99.6)">2</text>
<text x="191.7" y="97.5">68</text>
<text x="223.5" y="97.5">31</text>
<text x="191.7" y="107.7">63</text>
<text x="191.7" y="102.6">64</text>
<text x="191.7" y="105.2">65</text>
<text x="191.7" y="112.8">10</text>
<text x="281.7" y="109.3" transform="rotate(-90 281.7 109.3)">1</text>
<text x="191.7" y="115.3">32</text>
<text x="191.7" y="117.9">51</text>
<text x="223.5" y="116.6">71</text>
<text x="223.5" y="119.1">72</text>
<text x="223.5" y="114">75</text>
<text x="281.7" y="115.6" transform="rotate(-90 281.7 115.6)">2</text>
<text x="191.7" y="124.2">62</text>
<text x="223.5" y="124.2">73</text>
<text x="223.5" y="121.7">74</text>
<text x="281.7" y="125.3" transform="rotate(-90 281.7 125.3)">1</text>
<text x="307.1" y="125.3" transform="rotate(-90 307.1 125.3)">1</text>
<text x="361.2" y="125.5">1</text>
<text x="366.3" y="125.5">2</text>
<text x="66.6" y="126.7">1</text>
<text x="135.8" y="126.7">1</text>
<text x="142.2" y="126.7">2</text>
<text x="191.7" y="126.7">81</text>
<text x="223.5" y="126.7">70</text>
<text x="281.7" y="130.1" transform="rotate(-90 281.7 130.1)">2</text>
<text x="307.1" y="130.1" transform="rotate(-90 307.1 130.1)">2</text>
<text x="68.3" y="134.2" transform="rotate(-90 68.3 134.2)">1</text>
<text x="87.4" y="134.2" transform="rotate(-90 87.4 134.2)">1</text>
<text x="105.2" y="134.2" transform="rotate(-90 105.2 134.2)">1</text>
<text x="125.5" y="134.2" transform="rotate(-90 125.5 134.2)">1</text>
<text x="361.2" y="135.6">1</text>
<text x="366.3" y="135.6">2</text>
<text x="68.3" y="139" transform="rotate(-90 68.3 139)">2</text>
<text x="87.4" y="139" transform="rotate(-90 87.4 139)">2</text>
<text x="105.2" y="139" transform="rotate(-90 105.2 139)">2</text>
<text x="125.5" y="139" transform="rotate(-90 125.5 139)">2</text>
<text x="259.6" y="201.7">8</text>
<text x="259.6" y="206.8">1</text>
<text x="259.6" y="209.3">2</text>
<text x="277.4" y="204.2">5</text>
<text x="277.4" y="206.8">6</text>
<text x="349.2" y="208">8</text>
<text x="370.8" y="208">6</text>
<text x="225.8" y="215.2" transform="rotate(-90 225.8 215.2)">2</text>
<text x="225.8" y="210.4" transform="rotate(-90 225.8 210.4)">1</text>
<text x="259.6" y="211.8">3</text>
<text x="277.4" y="211.8">7</text>
<text x="312.2" y="212.9" transform="rotate(-90 312.2 212.9)">1</text>
<text x="349.2" y="210.6">1</text>
<text x="349.2" y="215.6">4</text>
<text x="370.8" y="213.1">2</text>
<text x="370.8" y="215.6">3</text>
<text x="370.8" y="210.6">5</text>
<text x="116.8" y="219.5">1</text>
<text x="123.1" y="219.5">2</text>
<text x="259.6" y="216.9">4</text>
<text x="312.2" y="217.7" transform="rotate(-90 312.2 217.7)">2</text>
<text x="349.2" y="218.2">9</text>
<text x="370.8" y="218.2">7</text>
<text x="41.7" y="224.9" transform="rotate(-90 41.7 224.9)">1</text>
<text x="102.6" y="224.4" transform="rotate(-90 102.6 224.4)">1</text>
<text x="134.4" y="224.4" transform="rotate(-90 134.4 224.4)">1</text>
<text x="180.9" y="223.3">1</text>
<text x="41.7" y="231.2" transform="rotate(-90 41.7 231.2)">2</text>
<text x="102.6" y="229.2" transform="rotate(-90 102.6 229.2)">2</text>
<text x="134.4" y="229.2" transform="rotate(-90 134.4 229.2)">2</text>
<text x="182.6" y="231.2" transform="rotate(-90 182.6 231.2)">1</text>
<text x="39.9" y="238.5">1</text>
<text x="107.2" y="238.5">3</text>
<text x="111.5" y="236.3" transform="rotate(-90 111.5 236.3)">2</text>
<text x="182.6" y="237.6" transform="rotate(-90 182.6 237.6)">2</text>
<text x="41.7" y="242" transform="rotate(-90 41.7 242)">1</text>
<text x="65.8" y="243.4" transform="rotate(-90 65.8 243.4)">1</text>
<text x="84.8" y="243.4" transform="rotate(-90 84.8 243.4)">1</text>
<text x="107.2" y="243.6">4</text>
<text x="119.9" y="241">1</text>
<text x="180.9" y="241">1</text>
<text x="41.7" y="247.1" transform="rotate(-90 41.7 247.1)">2</text>
<text x="65.8" y="248.2" transform="rotate(-90 65.8 248.2)">2</text>
<text x="84.8" y="248.2" transform="rotate(-90 84.8 248.2)">2</text>
<text x="111.5" y="247.7" transform="rotate(-90 111.5 247.7)">5</text>
<text x="136.9" y="247.2" transform="rotate(-90 136.9 247.2)">1</text>
<text x="156" y="247.2" transform="rotate(-90 156 247.2)">1</text>
<text x="182.6" y="246.5" transform="rotate(-90 182.6 246.5)">1</text>
<text x="136.9" y="252" transform="rotate(-90 136.9 252)">2</text>
<text x="156" y="252" transform="rotate(-90 156 252)">2</text>
<text x="182.6" y="252.8" transform="rotate(-90 182.6 252.8)">2</text>
</g>
<g font-size="1.3" fill="#0000c2">
<text x="44.7" y="57.8">HW</text>
<text x="44.7" y="59.8">100nF</text>
<text x="48.7" y="57.8">Design</text>
<text x="51.7" y="59.8">capacitor</text>
<text x="56.1" y="57.8">Guide:</text>
<text x="61.8" y="59.8">per</text>
<text x="63.2" y="57.8">recommended</text>
<text x="66" y="59.8">power</text>
<text x="72.7" y="59.8">pin</text>
<text x="77.4" y="57.8">to</text>
<text x="80.5" y="57.8">use</text>
<text x="145" y="94.6">HW</text>
<text x="149" y="94.6">Design</text>
<text x="156.4" y="94.6">Guide:</text>
<text x="163.5" y="94.6">RC</text>
<text x="167.2" y="94.6">filter</text>
<text x="173" y="94.6">of</text>
<text x="176" y="94.6">33Ω</text>
<text x="145" y="96.6">and</text>
<text x="149.7" y="96.6">4.7μF</text>
<text x="156.3" y="96.6">is</text>
<text x="159.1" y="96.6">adequate</text>
<text x="253" y="143.3">12MHz</text>
<text x="260.4" y="143.3">10pF</text>
<text x="266.2" y="143.3">-&gt;</text>
<text x="253" y="145.4">Assuming</text>
<text x="253" y="147.4">C1</text>
<text x="256.6" y="147.4">=</text>
<text x="259.4" y="147.4">C2</text>
<text x="263" y="147.4">=</text>
<text x="263" y="145.4">5pF</text>
<text x="265.8" y="147.4">5pF</text>
<text x="267.7" y="145.4">parasitics</text>
<text x="270.4" y="147.4">x</text>
<text x="272.6" y="147.4">2</text>
<text x="275" y="147.4">=</text>
<text x="277.7" y="147.4">10pF</text>
<text x="278.1" y="145.4">Csum</text>
<text x="284.5" y="145.4">=</text>
<text x="287.2" y="145.4">10pF</text>
<text x="293" y="145.4">-</text>
<text x="295.8" y="145.4">5pF</text>
<text x="300.4" y="145.4">=</text>
<text x="303.1" y="145.4">5pF</text>
</g>
<g font-size="1.3" fill="#840084">
<text x="243.8" y="59.3">0402</text>
<text x="54.6" y="74.5">0402</text>
<text x="72.4" y="74.5">0402</text>
<text x="91.4" y="74.5">0402</text>
<text x="109.2" y="74.5">0402</text>
<text x="127" y="74.5">0402</text>
<text x="143.5" y="74.5">0402</text>
<text x="248.7" y="81.1">0402</text>
<text x="144.8" y="87.2">0402</text>
<text x="54.6" y="99.9">0402</text>
<text x="72.4" y="99.9">0402</text>
<text x="91.4" y="99.9">0402</text>
<text x="109.2" y="99.9">0402</text>
<text x="274.3" y="115.2">0402</text>
<text x="273.1" y="130.4">0402</text>
<text x="311.2" y="130.4">0402</text>
<text x="72.4" y="139.3">0402</text>
<text x="91.4" y="139.3">0402</text>
<text x="109.2" y="139.3">0402</text>
<text x="129.5" y="139.3">0402</text>
<text x="229.9" y="215.5">0402</text>
<text x="118.1" y="216.8">0402</text>
<text x="316.2" y="218">0402</text>
<text x="44.5" y="230.7">0402</text>
<text x="94" y="229.5">0402</text>
<text x="138.4" y="229.5">0402</text>
<text x="185.4" y="237.1">0402</text>
<text x="69.9" y="248.5">0402</text>
<text x="88.9" y="248.5">0402</text>
<text x="141" y="252.3">0402</text>
<text x="160" y="252.3">0402</text>
<text x="185.4" y="252.3">0402</text>
</g>
<g font-size="1.3" fill="#c541cd">
<text x="229.9" y="75.9">RP_D-</text>
<text x="270.7" y="77.1">USB_RP_D-</text>
<text x="229.9" y="78.4">RP_D+</text>
<text x="270.7" y="79.6">USB_RP_D+</text>
</g>
<g font-size="1.3" fill="#0f0f0f">
<text x="170.2" y="89.8">VREG_AVDD</text>
<text x="229.9" y="87.3">SWCLK</text>
<text x="229.9" y="84.7">SWDIO</text>
<text x="229.9" y="94.9">XIN</text>
<text x="229.9" y="97.4">XOUT</text>
<text x="170.2" y="107.6">VREG_LX</text>
<text x="228.6" y="114">QSPI_SS</text>
<text x="228.6" y="119">QSPI_SD0</text>
<text x="228.6" y="116.5">QSPI_SCLK</text>
<text x="228.6" y="124.1">QSPI_SD2</text>
<text x="228.6" y="121.6">QSPI_SD1</text>
<text x="284.5" y="120.3">XO</text>
<text x="228.6" y="126.7">QSPI_SD3</text>
<text x="281.9" y="204.1">I2C0_SDA</text>
<text x="281.9" y="206.7">I2C0_SCL</text>
<text x="69.8" y="238.4">VREF_IN</text>
<text x="185.4" y="241">ADC_VREF</text>
</g>
<g font-size="1.3" fill="#939391">
<text x="335.3" y="202.8">1K</text>
<text x="338.9" y="200.3">R6</text>
<text x="339" y="202.8">1%</text>
<text x="158.8" y="228.2">R9</text>
<text x="158.8" y="230.7">27R</text>
<text x="163.6" y="230.7">1%</text>
</g>
<g font-size="1.3" fill="#a5a4a2">
<text x="343.9" y="199.5" transform="rotate(-90 343.9 199.5)">1</text>
<text x="343.9" y="205.8" transform="rotate(-90 343.9 205.8)">2</text>
<text x="156" y="227.4" transform="rotate(-90 156 227.4)">2</text>
<text x="156" y="233.8" transform="rotate(-90 156 233.8)">1</text>
</g>
<g font-size="1.3" fill="#725600">
<text x="294.8" y="207.9">I2C0_SCL</text>
<text x="294.8" y="205.3">I2C0_SDA</text>
<text x="199.6" y="242.2">ADC_VREF</text>
</g>
<g font-size="1.3" fill="#9c9b98">
<text x="336.6" y="205.3">0402</text>
<text x="158.8" y="233.3">0402</text>
</g>
<g font-size="1" fill="#a90000">
<text x="290.2" y="120.4">1</text>
<text x="297.8" y="120.4">3</text>
<text x="294.4" y="127.6" transform="rotate(-90 294.4 127.6)">2</text>
</g>
</svg>
